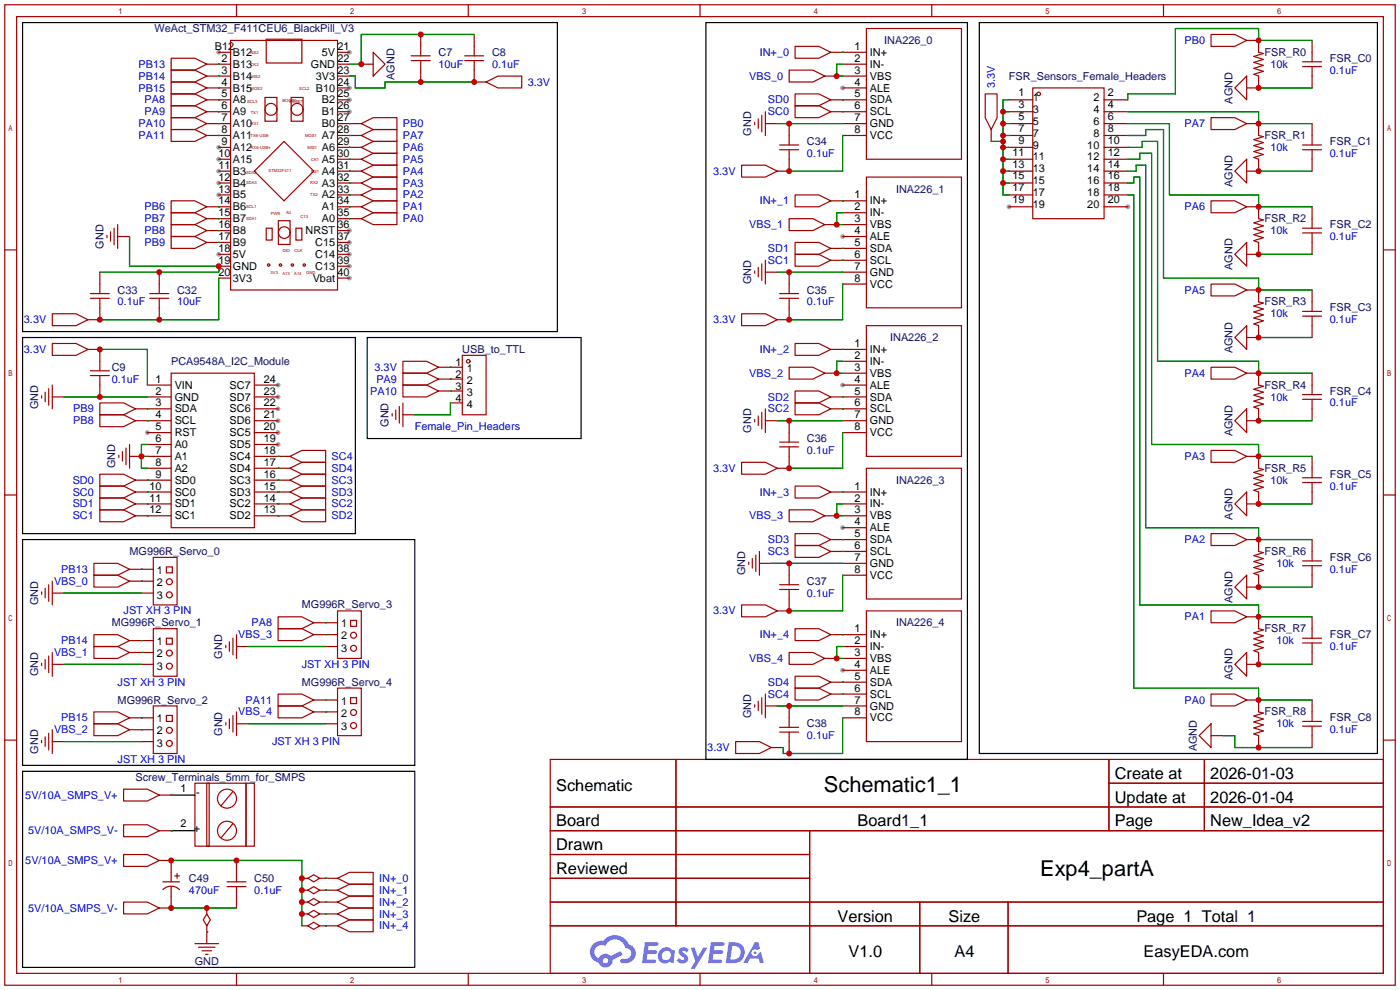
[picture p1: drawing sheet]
<svg xmlns="http://www.w3.org/2000/svg" width="299mm" height="212mm" viewBox="0 0 299 212" stroke-linecap="round" stroke-linejoin="round" font-family="sans-serif">
<g fill="#999">
<circle cx="31.5" cy="92.5" r=".51"/>
<circle cx="59.4" cy="95" r=".51"/>
<circle cx="59.4" cy="92.5" r=".51"/>
<circle cx="59.4" cy="89.9" r=".51"/>
<circle cx="59.4" cy="87.4" r=".51"/>
<circle cx="59.4" cy="84.8" r=".51"/>
<circle cx="59.4" cy="82.3" r=".51"/>
<circle cx="46.7" cy="11.2" r=".51"/>
<circle cx="46.7" cy="31.5" r=".51"/>
<circle cx="46.7" cy="34" r=".51"/>
<circle cx="46.7" cy="36.6" r=".51"/>
<circle cx="46.7" cy="39.1" r=".51"/>
<circle cx="46.7" cy="41.7" r=".51"/>
<circle cx="46.7" cy="54.4" r=".51"/>
<circle cx="74.7" cy="11.2" r=".51"/>
<circle cx="74.7" cy="18.8" r=".51"/>
<circle cx="74.7" cy="21.3" r=".51"/>
<circle cx="74.7" cy="23.9" r=".51"/>
<circle cx="74.7" cy="49.3" r=".51"/>
<circle cx="74.7" cy="51.8" r=".51"/>
<circle cx="74.7" cy="54.4" r=".51"/>
<circle cx="74.7" cy="56.9" r=".51"/>
<circle cx="74.7" cy="59.4" r=".51"/>
<circle cx="215.6" cy="44.2" r=".51"/>
<circle cx="241" cy="44.2" r=".51"/>
<circle cx="180.1" cy="18.8" r=".51"/>
<circle cx="180.1" cy="50.5" r=".51"/>
<circle cx="180.1" cy="82.3" r=".51"/>
<circle cx="180.1" cy="112.8" r=".51"/>
<circle cx="180.1" cy="143.3" r=".51"/>
</g>
<g fill="none" stroke="#a10000" stroke-width=".25">
<path d="M1 1h297.2v209.6h-297.2zM3.6 3.6h292.1v204.4h-292.1zM50.5 1v2.6M100.1 1v2.6M149.6 1v2.6M199.1 1v2.6M248.7 1v2.6M1 53.4h2.6M295.7 53.4h2.5M1 105.8h2.6M295.7 105.8h2.5M1 158.2h2.6"/>
<path d="M295.7 158.2h2.5M117.6 162.3h178.1v45.7h-178.1zM117.6 172.5h178.1M117.6 177.5h178.1M144.5 162.3v35.6M173 177.5v30.5M237 162.3v15.2M237 167.4h58.7M257.4 162.3v15.2M117.6 182.6h55.4M117.6 192.8h178.1M117.6 187.7h55.4"/>
<path d="M117.6 197.9h178.1M196.6 192.8v15.2M215.4 192.8v15.2M50.5 208v2.6M100.1 208v2.6M149.6 208v2.6M199.1 208v2.6M248.7 208v2.6"/>
</g>
<g fill="#5487ff">
<path d="M145.3 202.7a1.3 1.3 0 0 1 1.9 .3l-.4 .6a.54 .54 0 0 0-.9-.2l.1 .2a1.34 1.34 0 0 1 .9 1.8 1.47 1.47 0 0 1-2.3-.1l.5-.6 .8 .5a.31 .31 0 0 0 .4-.3 .31 .31 0 0 0-.3-.4 1.12 1.12 0 0 1-.7-1.8z"/>
<path d="M147.6 202.5h.9l.6 2 1.2-2h.9l-2.7 4.6h-.9l1-1.7z"/>
<path d="M137.8 201.4h1.7a1.31 1.31 0 0 1 1.2 .2 .4 .4 0 0 1-.3 .5l-1.8 .1-.1 .9h1.6a.4 .4 0 0 1 .4 .4 .4 .4 0 0 1-.5 .4h-1.6l-.2 1.2h1.4a.46 .46 0 0 1 .5 0 .46 .46 0 0 1 .1 .5l-.4 .2h-2.6z"/>
<path d="M151.9 201.4h1.7a1.32 1.32 0 0 1 1.2 .2 .39 .39 0 0 1-.3 .5l-1.8 .1-.1 .9h1.6a.4 .4 0 0 1 .4 .4 .4 .4 0 0 1-.4 .4h-1.7l-.2 1.2h1.4a.46 .46 0 0 1 .5 0 .46 .46 0 0 1 .1 .5l-.4 .2h-2.6z"/>
<path d="M161.3 201.4h.8l.3 1.3-.6 .4a.75 .75 0 0 0-1.1 .3 .75 .75 0 0 0 .5 1 .75 .75 0 0 0 .9-.7l.5-.2 .6 2.3h-.8l-.3-.9h-1.8l-.5 .9h-1z"/>
<path d="M155.7 201.4l-.6 4.4h1.5a2.27 2.27 0 0 0 2.6-2.2 2.27 2.27 0 0 0-2.7-2.2zM156.5 202.1a1.5 1.5 0 0 1 1.8 1.6 1.5 1.5 0 0 1-1.9 1.4h-.3z"/>
<path d="M141.2 203a1.6 1.6 0 0 0-.3 2.3 1.6 1.6 0 0 0 2.3 .2l.7 .3 .3-2.4-.1-.3-.5-.1a1.58 1.58 0 0 0-2.4 0zM141.8 203.5a.98 .98 0 0 1 1.6 .4 .98 .98 0 0 1-1.1 1.3 .94 .94 0 0 1-.9-.7 .94 .94 0 0 1 .4-1z"/>
<path d="M126.8 201.8a2.37 2.37 0 0 0 1.1 4 1.54 1.54 0 0 0 1.8 1 1.54 1.54 0 0 0 1.2-1.6l2.2-1.1-.5-.8-2 1a1.57 1.57 0 0 0-2.7 .5 1.5 1.5 0 0 1-.7-2.1 1.5 1.5 0 0 1 2.2-.5 2.23 2.23 0 0 1 2.3-1.4 2.23 2.23 0 0 1 2 1.8 1.16 1.16 0 0 1 1.2 1.1 1.16 1.16 0 0 1-1.1 1.2h-.7a.47 .47 0 0 0-.5 .4 .47 .47 0 0 0 .4 .5 2.17 2.17 0 0 0 2.5-.9 2.17 2.17 0 0 0-.3-2.7l-.8-.4a3.2 3.2 0 0 0-5.5-.7l-1.1 .1zM128.8 205.3a.6 .6 0 0 1 1.2 0 .6 .6 0 0 1-1.2 0z"/>
<circle cx="161.4" cy="203.6" r=".28"/>
</g>
<g fill="none" stroke="#a10000" stroke-width=".25">
<path d="M36.6 12.4h5.1l2.5 1.3-2.5 1.3h-5.1zM36.6 15h5.1l2.5 1.3-2.5 1.2h-5.1zM36.6 17.5h5.1l2.5 1.3-2.5 1.3h-5.1zM44.2 13.7h5.1M44.2 16.3h5.1M44.2 18.8h5.1M46.7 11.2h2.6M49.3 8.6h22.8v53.4h-22.8zM56.9 8.4h7.6v5.1h-7.6zM72.1 11.2h2.6M72.1 13.7h2.6M72.1 16.3h2.6"/>
<path d="M72.1 18.8h2.6M77.2 13.7h2.6M79.8 11.2l2.5 2.5-2.5 2.6zM87.9 13h4M87.9 11.9h4M89.9 7.4v4.5M89.9 13v4.5M99.3 13h4.1M99.3 11.9h4.1M101.3 7.4v4.5M101.3 13v4.5h2.6M103.9 17.5l2.5-1.2h5.1v2.5h-5.1z"/>
<path d="M168.7 15h5l2.6 1.3-2.6 1.2h-5zM169.9 9.9h5.1l2.5 1.3-2.5 1.2h-5.1zM176.3 16.3h2.5M177.5 11.2h7.7M180.1 13.7h5.1M180.1 16.3h5.1M180.1 18.8h5.1M185.2 6.1h20.3v27.9h-20.3zM220.7 18.8h15.3v27.9h-15.3zM258.8 7.4h5.1l2.5 1.2-2.5 1.3h-5.1zM266.4 16.3v5l-2.5-2.5zM266.4 8.6h2.6v2.6l1 .2-2 .7 2 .6-2 .6 2 .7-2 .6 2 .6-2 .7 1 .4v2.5h-2.6"/>
<path d="M278.4 14.2h4M278.4 13.2h4M280.4 8.6v4.6M280.4 14.2v4.6M36.6 22.6h5.1l2.5 1.3-2.5 1.2h-5.1zM36.6 25.1h5.1l2.5 1.3-2.5 1.3h-5.1zM36.6 27.7h5.1l2.5 1.3-2.5 1.2h-5.1zM36.6 20.1h5.1l2.5 1.2-2.5 1.3h-5.1zM44.2 21.3h5.1M44.2 23.9h5.1M44.2 26.4h5.1M44.2 29h5.1"/>
<path d="M46.7 31.5h2.6M46.7 34h2.6M46.7 36.6h2.6M46.7 39.1h2.6M56.6 20.8h2.6v5.1h-2.6zM60.7 30.2l6.4 6.4-6.4 6.3-6.3-6.3zM62.2 20.8h2.6v5.1h-2.6zM72.1 21.3h2.6M72.1 23.9h2.6M72.1 26.4h5.1M72.1 29h5.1M72.1 31.5h5.1"/>
<path d="M72.1 34h5.1M72.1 36.6h5.1M72.1 39.1h5.1M77.2 31.5l2.6-1.3h5v2.6h-5zM77.2 29l2.6-1.3h5v2.5h-5zM77.2 26.4l2.6-1.3h5v2.6h-5zM77.2 34l2.6-1.2h5v2.5h-5zM77.2 36.6l2.6-1.3h5v2.5h-5zM77.2 39.1l2.6-1.3h5v2.6h-5zM158.5 35.3h5.1l2.5 1.3-2.5 1.2h-5.1zM161.3 26.2v.5M162.1 25.4v2"/>
<path d="M162.8 24.6v3.6M163.6 26.4h2.5M163.6 23.9v5.1M166.6 32h4.1M166.6 31h4.1M168.7 32v4.6h-2.6M168.7 26.4v4.6M169.9 20.1h5.1l2.5 1.2-2.5 1.3h-5.1zM169.9 22.6h5.1l2.5 1.3-2.5 1.2h-5.1zM177.5 21.3h7.7M177.5 23.9h7.7M180.1 26.4h5.1"/>
<path d="M180.1 29h5.1M185.2 37.8h20.3v28h-20.3zM210.6 20.1h2.5v5l-1.3 2.6-1.2-2.6zM211.8 27.7v2.5M215.6 21.3h5.1M215.6 23.9h5.1M215.6 26.4h5.1M215.6 29h5.1M215.6 31.5h5.1M215.6 34h5.1M215.6 36.6h5.1M215.6 39.1h5.1"/>
<path d="M236 21.3h5M236 23.9h5M236 26.4h5M236 29h5M236 31.5h5M236 34h5M236 36.6h5M236 39.1h5M258.8 25.1h5.1l2.5 1.3-2.5 1.3h-5.1zM266.4 34v5.1l-2.5-2.5zM266.4 26.4h2.6v2.6l1 .2-2 .6 2 .7-2 .6 2 .7-2 .6 2 .6-2 .7 1 .3v2.6h-2.6M278.4 32h4"/>
<path d="M278.4 31h4M280.4 26.4v4.6M280.4 32v4.6M21.3 58.2v4.5M22.9 50.3v.5M23.6 49.5v2.1M24.4 48.8v3.5M25.1 50.5h2.6M25.1 48v5.1M34 58.2v4.5M36.6 42.9h5.1l2.5 1.3-2.5 1.3h-5.1zM36.6 48h5.1l2.5 1.3-2.5 1.2h-5.1z"/>
<path d="M36.6 50.5h5.1l2.5 1.3-2.5 1.3h-5.1zM36.6 45.5h5.1l2.5 1.2-2.5 1.3h-5.1zM44.2 44.2h5.1M44.2 46.7h5.1M44.2 49.3h5.1M44.2 51.8h5.1M46.7 41.7h2.6M46.7 54.4h2.6M46.7 56.9h2.6M46.7 59.4h2.6M56.9 48.8h1.3v2.5h-1.3zM59.5 47.2h2.5v5h-2.5z"/>
<path d="M63.2 48.8h1.3v2.5h-1.3zM72.1 41.7h5.1M72.1 44.2h5.1M72.1 46.7h5.1M72.1 49.3h2.6M72.1 51.8h2.6M72.1 54.4h2.6M72.1 56.9h2.6M72.1 59.4h2.6M77.2 41.7l2.6-1.3h5v2.5h-5zM77.2 44.2l2.6-1.3h5v2.6h-5zM77.2 46.7l2.6-1.2h5v2.5h-5z"/>
<path d="M161.3 57.9v.5M162.1 57.2v2M162.8 56.4v3.5M163.6 58.2h2.5M163.6 55.6v5.1M168.7 46.7h5l2.6 1.3-2.6 1.3h-5zM168.7 58.2v4.5M169.9 51.8h5.1l2.5 1.3-2.5 1.3h-5.1zM169.9 54.4h5.1l2.5 1.2-2.5 1.3h-5.1zM169.9 41.7h5.1l2.5 1.2-2.5 1.3h-5.1zM176.3 48h2.5M177.5 42.9h7.7"/>
<path d="M177.5 53.1h7.7M177.5 55.6h7.7M180.1 50.5h5.1M180.1 45.5h5.1M180.1 48h5.1M180.1 58.2h5.1M215.6 41.7h5.1M215.6 44.2h5.1M236 41.7h5M236 44.2h5M258.8 42.9h5.1l2.5 1.3-2.5 1.3h-5.1zM266.4 51.8v5.1l-2.5-2.5z"/>
<path d="M266.4 44.2h2.6v2.5l1 .3-2 .6 2 .7-2 .6 2 .6-2 .7 2 .6-2 .6 1 .4v2.6h-2.6M278.4 49.8h4M278.4 48.8h4M280.4 44.2v4.6M280.4 49.8v4.6M11.2 73.4h5.1l2.5 1.3-2.5 1.2h-5.1zM11.2 67.1h5.1l2.5 1.2-2.5 1.3h-5.1zM18.8 74.7h2.5v4.5M19.3 79.2h4.1M19.3 62.7h4.1M19.3 63.8h4.1M21.3 63.8v4.5h-2.5"/>
<path d="M32 62.7h4.1M32 63.8h4.1M34 63.8v4.5M36.6 79.8h17.8v33h-17.8zM86.1 77.2h5.1l2.5 1.3-2.5 1.3h-5.1zM86.1 79.8h5.1l2.5 1.2-2.5 1.3h-5.1zM93.7 78.5h5.1M98.8 75.9h5.1v12.7h-5.1zM158.5 67.1h5.1l2.5 1.2-2.5 1.3h-5.1zM166.6 62.7h4.1M166.6 63.8h4.1M168.7 78.5h5l2.6 1.3-2.6 1.2h-5z"/>
<path d="M168.7 63.8v4.5h-2.6M169.9 73.4h5.1l2.5 1.3-2.5 1.2h-5.1zM176.3 79.8h2.5M177.5 74.7h7.7M180.1 79.8h5.1M180.1 60.7h5.1M180.1 77.2h5.1M185.2 69.6h20.3v27.9h-20.3zM258.8 60.7h5.1l2.5 1.3-2.5 1.2h-5.1zM258.8 78.5h5.1l2.5 1.3-2.5 1.2h-5.1zM266.4 69.6v5.1l-2.5-2.6zM266.4 79.8h2.6v2.5l1 .2-2 .7 2 .6-2 .7 2 .6-2 .6 2 .7-2 .6 1 .4v2.5h-2.6"/>
<path d="M266.4 62h2.6v2.5l1 .3-2 .6 2 .6-2 .7 2 .6-2 .6 2 .7-2 .6 1 .4v2.5h-2.6M278.4 67.6h4M278.4 66.5h4M280.4 62v4.5M280.4 67.6v4.5M280.4 79.8v4.5M8.9 84.6v.5M9.7 83.8v2.1M10.4 83.1v3.5M11.2 84.8h2.5M11.2 82.3v5.1M19.3 80.3h4.1"/>
<path d="M21.3 88.6h5.1l2.6 1.3-2.6 1.3h-5.1zM21.3 86.1h5.1l2.6 1.3-2.6 1.2h-5.1zM21.3 80.3v4.5M25.4 97.3v.5M26.2 96.5v2.1M26.9 95.8v3.5M27.7 97.5h2.5M27.7 95v5.1M29 87.4h7.6M29 89.9h7.6M31.5 82.3h5.1M31.5 84.8h5.1"/>
<path d="M31.5 92.5h5.1M31.5 95h5.1M31.5 97.5h5.1M54.4 82.3h5M54.4 84.8h5M54.4 87.4h5M54.4 89.9h5M54.4 92.5h5M54.4 95h5M54.4 97.5h7.6M62 97.5l2.5-1.2h5.1v2.5h-5.1zM83.8 88.4v.5"/>
<path d="M84.6 87.6v2.1M85.3 86.9v3.5M86.1 82.3h5.1l2.5 1.3-2.5 1.2h-5.1zM86.1 88.6h2.5M86.1 86.1v5.1M93.7 83.6h5.1M93.7 81h5.1M96.3 86.1h2.5M158.5 98.8h5.1l2.5 1.3-2.5 1.2h-5.1zM161.3 89.7v.5M162.1 88.9v2M162.8 88.1v3.6"/>
<path d="M163.6 89.9h2.5M163.6 87.4v5.1M166.6 95.5h4.1M166.6 94.5h4.1M168.7 95.5v4.6h-2.6M168.7 89.9v4.6M169.9 83.6h5.1l2.5 1.2-2.5 1.3h-5.1zM169.9 86.1h5.1l2.5 1.3-2.5 1.2h-5.1zM177.5 84.8h7.7M177.5 87.4h7.7M180.1 82.3h5.1M180.1 89.9h5.1"/>
<path d="M180.1 92.5h5.1M258.8 96.3h5.1l2.5 1.2-2.5 1.3h-5.1zM263.9 89.9l2.5-2.5v5.1zM266.4 97.5h2.6v2.6l1 .2-2 .7 2 .6-2 .6 2 .7-2 .6 2 .6-2 .7 1 .4v2.5h-2.6M278.4 85.3h4M278.4 84.3h4M280.4 85.3v4.6M280.4 97.5v4.6M21.3 101.3h5.1l2.6 1.3-2.6 1.3h-5.1zM21.3 103.9h5.1l2.6 1.3-2.6 1.2h-5.1zM21.3 106.4h5.1l2.6 1.3-2.6 1.3h-5.1zM21.3 109h5.1l2.6 1.2-2.6 1.3h-5.1z"/>
<path d="M29 102.6h7.6M29 105.2h7.6M29 107.7h7.6M29 110.2h7.6M31.5 100.1h5.1M32.8 119.1h5v10.2h-5zM54.4 100.1h7.6M54.4 102.6h7.6M54.4 105.2h7.6M54.4 107.7h7.6M54.4 110.2h7.6M62 105.2l2.5-1.3h5.1v2.5h-5.1z"/>
<path d="M62 102.6l2.5-1.3h5.1v2.6h-5.1zM62 100.1l2.5-1.3h5.1v2.5h-5.1zM62 107.7l2.5-1.3h5.1v2.6h-5.1zM62 110.2l2.5-1.2h5.1v2.5h-5.1zM160.8 119.4v2M161.5 118.6v3.6M162.3 117.9v5M168.7 109h5l2.6 1.2-2.6 1.3h-5zM169.9 114h5.1l2.5 1.3-2.5 1.3h-5.1zM169.9 116.6h5.1l2.5 1.3-2.5 1.2h-5.1zM169.9 103.9h5.1l2.5 1.3-2.5 1.2h-5.1zM176.3 110.2h2.5"/>
<path d="M177.5 105.2h7.7M177.5 115.3h7.7M177.5 117.9h7.7M180.1 107.7h5.1M180.1 110.2h5.1M180.1 112.8h5.1M185.2 100.1h20.3v27.9h-20.3zM258.8 114h5.1l2.5 1.3-2.5 1.3h-5.1zM263.9 107.7l2.5-2.5v5zM266.4 115.3h2.6v2.6l1 .2-2 .6 2 .7-2 .6 2 .6-2 .7 2 .6-2 .7 1 .3v2.6h-2.6M278.4 103.1h4M278.4 102.1h4"/>
<path d="M278.4 119.9h4M280.4 103.1v4.6M280.4 115.3v4.6M8.9 126.5v.5M9.7 125.7v2.1M10.4 125v3.5M11.2 124.2v5.1M11.2 139.4v5.1M11.2 126.7h2.5M20.1 120.4h5l2.6 1.3-2.6 1.2h-5zM20.1 122.9h5l2.6 1.3-2.6 1.3h-5zM20.1 135.6h5l2.6 1.3-2.6 1.3h-5z"/>
<path d="M20.1 138.2h5l2.6 1.2-2.6 1.3h-5zM27.7 121.7h5.1M27.7 124.2h5.1M27.7 136.9h5.1M27.7 139.4h5.1M30.2 126.7h2.6M32.8 134.4h5v10.1h-5zM35.6 121.2h1.2v1.2h-1.2zM35.6 136.4h1.2v1.3h-1.2zM48.3 137.9v.5M49 137.2v2M49.8 136.4v3.6"/>
<path d="M50.5 138.2h2.6M50.5 135.6v5.1M59.4 131.8h5.1l2.6 1.3-2.6 1.3h-5.1zM59.4 134.4h5.1l2.6 1.2-2.6 1.3h-5.1zM67.1 135.6h5M67.1 133.1h5M69.6 138.2h2.5M72.1 130.6h5.1v10.1h-5.1zM74.9 132.6h1.3v1.3h-1.3zM158.5 129.3h5.1l2.5 1.3-2.5 1.2h-5.1zM160 120.1v.5M162.3 120.4h2.5"/>
<path d="M166.6 126h4.1M166.6 125h4.1M168.7 139.4h5l2.6 1.3-2.6 1.3h-5zM168.7 120.4v4.6M168.7 126v4.6h-2.6M169.9 134.4h5.1l2.5 1.2-2.5 1.3h-5.1zM177.5 135.6h7.7M180.1 120.4h5.1M180.1 122.9h5.1M180.1 138.2h5.1M185.2 130.6h20.3v27.9h-20.3zM258.8 130.6h5.1l2.5 1.2-2.5 1.3h-5.1z"/>
<path d="M263.9 125.5l2.5-2.6v5.1zM266.4 131.8h2.6v2.6l1 .2-2 .7 2 .6-2 .6 2 .7-2 .6 2 .6-2 .7 1 .3v2.6h-2.6M278.4 120.9h4M278.4 137.4h4M278.4 136.4h4M280.4 120.9v4.6M280.4 131.8v4.6M280.4 137.4v4.6M8.9 141.7v.5M8.9 158.2v.6M9.7 141v2M9.7 157.5v2"/>
<path d="M10.4 140.2v3.6M10.4 156.7v3.6M11.2 142h2.5M11.2 156v5M11.2 158.5h2.5M20.1 152.1h5l2.6 1.3-2.6 1.3h-5zM20.1 154.7h5l2.6 1.3-2.6 1.2h-5zM27.7 153.4h5.1M27.7 156h5.1M30.2 142h2.6M30.2 158.5h2.6M32.8 150.9h5v10.1h-5z"/>
<path d="M35.6 152.9h1.2v1.3h-1.2zM48.3 154.4v.5M49 153.7v2M49.8 152.9v3.6M50.5 154.7h2.6M50.5 152.1v5.1M59.4 148.3h5.1l2.6 1.3-2.6 1.3h-5.1zM59.4 150.9h5.1l2.6 1.2-2.6 1.3h-5.1zM67.1 149.6h5M67.1 152.1h5M69.6 154.7h2.5M72.1 147.1h5.1v10.1h-5.1z"/>
<path d="M74.9 149.1h1.3v1.3h-1.3zM157.2 158.5h5.1l2.5 1.3-2.5 1.2h-5.1zM161.3 150.6v.5M162.1 149.9v2M162.8 149.1v3.6M163.6 150.9h2.5M163.6 148.3v5.1M164.8 159.8h2.6M166.6 156.5h4.1M166.6 155.4h4.1M168.7 150.9v4.5M168.7 156.5v4.5"/>
<path d="M169.9 144.5h5.1l2.5 1.3-2.5 1.3h-5.1zM169.9 147.1h5.1l2.5 1.2-2.5 1.3h-5.1zM176.3 140.7h2.5M177.5 145.8h7.7M177.5 148.3h7.7M180.1 140.7h5.1M180.1 143.3h5.1M180.1 150.9h5.1M180.1 153.4h5.1M256.3 157.2l2.5-2.5v5.1zM258.8 148.3h5.1l2.5 1.3-2.5 1.3h-5.1zM258.8 157.2h2.6"/>
<path d="M263.9 142l2.5-2.6v5.1zM266.4 149.6h2.6v2.5l1 .3-2 .6 2 .7-2 .6 2 .6-2 .7 2 .6-2 .6 1 .4v2.6M278.4 155.2h4M278.4 154.2h4M280.4 149.6v4.6M280.4 155.2v4.6M26.4 168.7h5.1l2.5 1.2-2.5 1.3h-5.1zM26.4 176.3h5.1l2.5 1.2-2.5 1.3h-5.1zM34 169.9h2.6M34 177.5h2.6M41.7 167.4h3v13.4h-3zM44.2 167.4h8.4v13.4h-8.4z"/>
<path d="M49.8 176l-2.6 3.1M49.8 169.2l-2.6 3M52.6 167.4h1.8v13.4h-1.8zM26.4 182.6h5.1l2.5 1.3-2.5 1.3h-5.1zM26.4 192.8h5.1l2.5 1.3-2.5 1.2h-5.1zM34 183.9h2.6v4.6M34.8 188.5h3.6M34.8 190.1a2.54 2.54 0 0 1 3.6 0M36.6 189.5v4.6h-2.6M37.3 187.2h1.1M37.8 186.7v1M44.2 195.3l.8 1.3-.8 1.3-.8-1.3z"/>
<path d="M44.2 194.1v1.2M44.2 197.9v3.8M48.5 188.5h4.1M48.5 189.5h4.1M50.5 183.9v4.6M50.5 189.5v4.6M64.5 187.7h1.3M64.5 190.2h1.3M64.5 192.8h1.3M64.5 195.3h1.3M64.5 197.9h1.3M65.8 197.9l1.3-.8 1.2 .8-1.2 .7z"/>
<path d="M65.8 195.3l1.3-.7 1.2 .7-1.2 .8zM65.8 192.8l1.3-.8 1.2 .8-1.2 .7zM65.8 190.2l1.3-.7 1.2 .7-1.2 .8zM65.8 187.7l1.3-.8 1.2 .8-1.2 .8zM68.3 187.7h3.8M68.3 190.2h3.8M68.3 192.8h3.8M68.3 195.3h3.8M68.3 197.9h3.8M72.1 187.7l2.6-1.3h5.1v2.6h-5.1zM72.1 190.2l2.6-1.2h5.1v2.5h-5.1zM72.1 192.8l2.6-1.3h5.1v2.6h-5.1z"/>
<path d="M72.1 195.3l2.6-1.2h5.1v2.5h-5.1zM72.1 197.9l2.6-1.3h5.1v2.5h-5.1zM41.7 201.7h5M42.4 202.4h3.6M43.2 203.2h2M43.9 204h.5"/>
<circle cx="57.9" cy="23.4" r="1.27"/>
<circle cx="63.5" cy="23.4" r="1.27"/>
<circle cx="222" cy="20.1" r=".38"/>
<circle cx="57.4" cy="56.6" r=".25"/>
<circle cx="59.9" cy="56.6" r=".25"/>
<circle cx="60.8" cy="49.7" r="1.24"/>
<circle cx="62.5" cy="56.6" r=".25"/>
<circle cx="65" cy="56.6" r=".25"/>
<circle cx="100.1" cy="77.2" r=".38"/>
<circle cx="36.2" cy="127.1" r=".63"/>
<circle cx="36.2" cy="139.6" r=".63"/>
<circle cx="36.2" cy="124.3" r=".63"/>
<circle cx="75.6" cy="135.8" r=".63"/>
<circle cx="75.6" cy="138.6" r=".63"/>
<circle cx="36.2" cy="142.4" r=".63"/>
<circle cx="36.2" cy="158.9" r=".63"/>
<circle cx="36.2" cy="156.1" r=".63"/>
<circle cx="75.6" cy="155.1" r=".63"/>
<circle cx="75.6" cy="152.3" r=".63"/>
<circle cx="48.5" cy="170.7" r="2.03"/>
<circle cx="48.5" cy="177.5" r="2.03"/>
</g>
<g fill="none" stroke="#008700" stroke-width=".25">
<path d="M46.7 13.7h.1M46.7 16.3h.1M46.7 18.8h.1M74.7 16.3h1.2v2.5h6.4v-1.3h19M101.3 7.4h-24.1v6.3h-2.5M180.1 11.2h.1M180.1 13.7h-1.3v2.6h1.3M269 18.8h11.4M280.4 8.6h-11.4v-2.5h-17.8v14h-10.2v1.2M46.7 23.9h.1M46.7 26.4h.1M46.7 29h.1"/>
<path d="M46.7 21.3h.1M74.7 26.4h.1M74.7 29h.1M74.7 31.5h.1M74.7 34h.1M74.7 36.6h.1M74.7 39.1h.1M166.1 26.4h14M180.1 21.3h.1M180.1 23.9h.1M180.1 29v7.6h-11.4M211.8 30.2h2.6"/>
<path d="M214.4 23.9h1.2M214.4 26.4h1.2M214.4 29h1.2M214.4 31.5h1.2M214.4 34h1.2M214.4 36.6h1.2M214.4 39.1h1.2M215.6 21.3h-1.2v20.4h1.2M241 23.9h28v2.5h11.4M241 26.4h8.9v15.3h19.1v2.5h11.4M241 29h3.9v-1.3h3.8v31.7h20.3v2.6h11.4M241 31.5h3.1v-1.3h3.3v47h21.6v2.6h11.4"/>
<path d="M241 34h2.6v-1.2h2.5v62.2h22.9v2.5h11.4M241 36.6h1.8v-1.3h2.1v77.5h24.1v2.5h11.4M241 39.1h1.3v-1.3h1.3v91.5h25.4v2.5h11.4M269 36.6h11.4M27.7 50.5v6.4h19v1.3h-25.4M46.7 44.2h.1M46.7 49.3h.1M46.7 51.8h.1M46.7 46.7h.1M46.7 59.4v8.9h-25.4M74.7 41.7h.1M74.7 44.2h.1"/>
<path d="M74.7 46.7h.1M166.1 58.2h14M180.1 53.1h.1M180.1 55.6h.1M180.1 42.9h.1M180.1 45.5h-1.3v2.5h1.3M241 41.7h1.3v105.4h26.7v2.5h11.4M269 54.4h11.4M21.3 74.7h10.2v7.6M96.3 78.5h.1M180.1 74.7h.1M180.1 77.2h-1.3v2.6h1.3"/>
<path d="M180.1 60.7v7.6h-11.4M269 72.1h11.4M13.7 84.8h17.8M30.2 97.5h1.3M31.5 89.9h.1M31.5 87.4h.1M31.5 95h-1.3v5.1h1.3M59.4 97.5h.1M96.3 81h.1M96.3 83.6h.1M96.3 86.1v2.5h-7.7M166.1 89.9h14"/>
<path d="M180.1 84.8h.1M180.1 87.4h.1M180.1 92.5v7.6h-11.4M269 89.9h11.4M31.5 102.6h.1M31.5 105.2h.1M31.5 107.7h.1M31.5 110.2h.1M59.4 107.7h.1M59.4 110.2h.1M59.4 105.2h.1M59.4 102.6h.1"/>
<path d="M59.4 100.1h.1M180.1 115.3h.1M180.1 117.9h.1M180.1 105.2h.1M180.1 107.7h-1.3v2.5h1.3M269 107.7h11.4M13.7 126.7h16.5M30.2 124.2h.1M30.2 121.7h.1M30.2 139.4h.1M30.2 136.9h.1M53.1 138.2h16.5"/>
<path d="M69.6 135.6h.1M69.6 133.1h.1M164.8 120.4h15.3M180.1 135.6h.1M180.1 138.2h-1.3v2.5h1.3M180.1 122.9v7.7h-11.4M269 125.5h11.4M13.7 142h16.5M13.7 158.5h16.5M30.2 156h.1M30.2 153.4h.1M53.1 154.7h16.5"/>
<path d="M69.6 152.1h.1M69.6 149.6h.1M166.1 150.9h14M180.1 145.8h.1M180.1 148.3h.1M180.1 153.4v7.6h-12.7v-1.2M261.4 157.2h2.5v2.6h16.5M269 142h11.4M36.6 169.9h.1M36.6 177.5h.1M36.6 183.9h27.9v14M36.6 194.1h13.9"/>
<path d="M44.2 199.1h.1M69.6 187.7h.1M69.6 190.2h.1M69.6 192.8h.1M69.6 195.3h.1M69.6 197.9h.1"/>
</g>
<path d="M4.8 4.8h114.3v66.1h-114.3zM150.9 4.8h55.9v157.5h-55.9zM209.3 4.8h85.1v156.2h-85.1zM4.8 72.1h71.1v41.9h-71.1zM78.5 72.1h45.7v21.6h-45.7zM4.8 115.3h83.8v48.3h-83.8zM4.8 164.8h83.8v42h-83.8zM36.6 177.5h5.1M36.6 169.9h5.1" fill="none" stroke="#000" stroke-width=".25"/>
<g fill="#c00">
<circle cx="101.3" cy="17.5" r=".63"/>
<circle cx="89.9" cy="17.5" r=".63"/>
<circle cx="46.7" cy="56.9" r=".63"/>
<circle cx="34" cy="58.2" r=".63"/>
<circle cx="77.2" cy="13.7" r=".63"/>
<circle cx="89.9" cy="7.4" r=".63"/>
<circle cx="269" cy="18.8" r=".63"/>
<circle cx="214.4" cy="23.9" r=".63"/>
<circle cx="214.4" cy="26.4" r=".63"/>
<circle cx="214.4" cy="29" r=".63"/>
<circle cx="214.4" cy="30.2" r=".63"/>
<circle cx="214.4" cy="31.5" r=".63"/>
<circle cx="214.4" cy="34" r=".63"/>
<circle cx="214.4" cy="36.6" r=".63"/>
<circle cx="214.4" cy="39.1" r=".63"/>
<circle cx="269" cy="36.6" r=".63"/>
<circle cx="269" cy="54.4" r=".63"/>
<circle cx="269" cy="72.1" r=".63"/>
<circle cx="269" cy="62" r=".63"/>
<circle cx="269" cy="89.9" r=".63"/>
<circle cx="269" cy="107.7" r=".63"/>
<circle cx="269" cy="97.5" r=".63"/>
<circle cx="269" cy="125.5" r=".63"/>
<circle cx="269" cy="115.3" r=".63"/>
<circle cx="269" cy="159.8" r=".63"/>
<circle cx="269" cy="149.6" r=".63"/>
<circle cx="269" cy="131.8" r=".63"/>
<circle cx="269" cy="142" r=".63"/>
<circle cx="269" cy="44.2" r=".63"/>
<circle cx="269" cy="26.4" r=".63"/>
<circle cx="21.3" cy="84.8" r=".63"/>
<circle cx="21.3" cy="74.7" r=".63"/>
<circle cx="168.7" cy="26.4" r=".63"/>
<circle cx="178.8" cy="48" r=".63"/>
<circle cx="178.8" cy="79.8" r=".63"/>
<circle cx="178.8" cy="110.2" r=".63"/>
<circle cx="178.8" cy="140.7" r=".63"/>
<circle cx="178.8" cy="16.3" r=".63"/>
<circle cx="34" cy="68.3" r=".63"/>
<circle cx="21.3" cy="68.3" r=".63"/>
<circle cx="168.7" cy="36.6" r=".63"/>
<circle cx="168.7" cy="58.2" r=".63"/>
<circle cx="168.7" cy="68.3" r=".63"/>
<circle cx="168.7" cy="89.9" r=".63"/>
<circle cx="168.7" cy="100.1" r=".63"/>
<circle cx="168.7" cy="120.4" r=".63"/>
<circle cx="168.7" cy="130.6" r=".63"/>
<circle cx="168.7" cy="150.9" r=".63"/>
<circle cx="168.7" cy="161" r=".63"/>
<circle cx="30.2" cy="97.5" r=".63"/>
<circle cx="269" cy="79.8" r=".63"/>
<circle cx="269" cy="8.6" r=".63"/>
<circle cx="50.5" cy="183.9" r=".63"/>
<circle cx="36.6" cy="183.9" r=".63"/>
<circle cx="64.5" cy="187.7" r=".63"/>
<circle cx="64.5" cy="190.2" r=".63"/>
<circle cx="64.5" cy="192.8" r=".63"/>
<circle cx="64.5" cy="195.3" r=".63"/>
<circle cx="44.2" cy="194.1" r=".63"/>
<circle cx="36.6" cy="194.1" r=".63"/>
</g>
<g font-size="4.7">
<text x="176.1" y="169.3">Schematic1_1</text>
<text x="222.3" y="187.1">Exp4_partA</text>
</g>
<g font-size="3.5">
<text x="238.3" y="166.5">Create at</text>
<text x="258.7" y="166.5">2026-01-03</text>
<text x="118.9" y="169">Schematic</text>
<text x="238.3" y="171.5">Update at</text>
<text x="258.7" y="171.5">2026-01-04</text>
<text x="118.9" y="176.6">Board</text>
<text x="183.3" y="176.6">Board1_1</text>
<text x="238.3" y="176.6">Page</text>
<text x="258.7" y="176.6">New_Idea_v2</text>
<text x="118.9" y="181.7">Drawn</text>
<text x="118.9" y="186.8">Reviewed</text>
<text x="179" y="196.9">Version</text>
<text x="202.7" y="196.9">Size</text>
<text x="242.9" y="196.9">Page 1 Total 1</text>
<text x="181.3" y="204.6">V1.0</text>
<text x="204" y="204.6">A4</text>
<text x="244.4" y="204.6">EasyEDA.com</text>
</g>
<g font-size="2.3" fill="#000080">
<text x="33" y="6.9">WeAct_STM32_F411CEU6_BlackPill_V3</text>
<text x="93.7" y="11.9">C7</text>
<text x="105.2" y="11.9">C8</text>
<text x="189" y="9.4">INA226_0</text>
<text x="270.3" y="11.9">FSR_R0</text>
<text x="84.3" y="17.1" transform="rotate(-90 84.3 17.1)">AGND</text>
<text x="215.6" y="17">FSR_Sensors_Female_Headers</text>
<text x="284.2" y="13.2">FSR_C0</text>
<text x="263.4" y="22.2" transform="rotate(-90 263.4 22.2)">AGND</text>
<text x="160.5" y="29" transform="rotate(-90 160.5 29)">GND</text>
<text x="270.3" y="29.7">FSR_R1</text>
<text x="172.5" y="31">C34</text>
<text x="284.2" y="31">FSR_C1</text>
<text x="191.5" y="41.1">INA226_1</text>
<text x="263.4" y="39.9" transform="rotate(-90 263.4 39.9)">AGND</text>
<text x="270.3" y="47.5">FSR_R2</text>
<text x="22.1" y="53.1" transform="rotate(-90 22.1 53.1)">GND</text>
<text x="284.2" y="48.8">FSR_C2</text>
<text x="263.4" y="57.7" transform="rotate(-90 263.4 57.7)">AGND</text>
<text x="25.1" y="62.7">C33</text>
<text x="37.8" y="62.7">C32</text>
<text x="160.5" y="60.8" transform="rotate(-90 160.5 60.8)">GND</text>
<text x="172.5" y="62.7">C35</text>
<text x="270.3" y="65.3">FSR_R3</text>
<text x="284.2" y="66.5">FSR_C3</text>
<text x="36.6" y="78">PCA9548A_I2C_Module</text>
<text x="98.8" y="75.4">USB_to_TTL</text>
<text x="190.2" y="72.9">INA226_2</text>
<text x="263.4" y="75.5" transform="rotate(-90 263.4 75.5)">AGND</text>
<text x="23.9" y="79.2">C9</text>
<text x="270.3" y="83.1">FSR_R4</text>
<text x="8.1" y="87.4" transform="rotate(-90 8.1 87.4)">GND</text>
<text x="284.2" y="84.3">FSR_C4</text>
<text x="83.1" y="91.2" transform="rotate(-90 83.1 91.2)">GND</text>
<text x="160.5" y="92.5" transform="rotate(-90 160.5 92.5)">GND</text>
<text x="172.5" y="94.5">C36</text>
<text x="263.4" y="93.3" transform="rotate(-90 263.4 93.3)">AGND</text>
<text x="24.6" y="100.1" transform="rotate(-90 24.6 100.1)">GND</text>
<text x="270.3" y="100.8">FSR_R5</text>
<text x="191.5" y="103.4">INA226_3</text>
<text x="284.2" y="102.1">FSR_C5</text>
<text x="263.4" y="111.1" transform="rotate(-90 263.4 111.1)">AGND</text>
<text x="27.7" y="118.6">MG996R_Servo_0</text>
<text x="270.3" y="118.6">FSR_R6</text>
<text x="284.2" y="119.9">FSR_C6</text>
<text x="159.3" y="123" transform="rotate(-90 159.3 123)">GND</text>
<text x="172.5" y="125">C37</text>
<text x="8.1" y="129.3" transform="rotate(-90 8.1 129.3)">GND</text>
<text x="64.5" y="130">MG996R_Servo_3</text>
<text x="263.4" y="128.8" transform="rotate(-90 263.4 128.8)">AGND</text>
<text x="23.9" y="133.9">MG996R_Servo_1</text>
<text x="191.5" y="133.9">INA226_4</text>
<text x="270.3" y="135.1">FSR_R7</text>
<text x="284.2" y="136.4">FSR_C7</text>
<text x="47.5" y="140.8" transform="rotate(-90 47.5 140.8)">GND</text>
<text x="8.1" y="144.6" transform="rotate(-90 8.1 144.6)">GND</text>
<text x="64.5" y="146.6">MG996R_Servo_4</text>
<text x="263.4" y="145.3" transform="rotate(-90 263.4 145.3)">AGND</text>
<text x="25.1" y="150.4">MG996R_Servo_2</text>
<text x="160.5" y="153.5" transform="rotate(-90 160.5 153.5)">GND</text>
<text x="172.5" y="155.4">C38</text>
<text x="270.3" y="152.9">FSR_R8</text>
<text x="284.2" y="154.2">FSR_C8</text>
<text x="8.1" y="161.1" transform="rotate(-90 8.1 161.1)">GND</text>
<text x="47.5" y="157.3" transform="rotate(-90 47.5 157.3)">GND</text>
<text x="255.8" y="160.6" transform="rotate(-90 255.8 160.6)">AGND</text>
<text x="29" y="166.9">Screw_Terminals_5mm_for_SMPS</text>
<text x="40.4" y="188.5">C49</text>
<text x="54.4" y="188.5">C50</text>
<text x="41.6" y="206.2">GND</text>
</g>
<g font-size="2.3">
<text x="45.9" y="10.7">B12</text>
<text x="49.8" y="11.9">B12</text>
<text x="68.8" y="11.9">5V</text>
<text x="72.1" y="10.7">21</text>
<text x="182.6" y="10.7">1</text>
<text x="185.9" y="11.9">IN+</text>
<text x="47.4" y="13.2">2</text>
<text x="47.4" y="15.7">3</text>
<text x="49.8" y="14.5">B13</text>
<text x="49.8" y="17">B14</text>
<text x="66.5" y="14.5">GND</text>
<text x="67.5" y="17">3V3</text>
<text x="72.1" y="13.2">22</text>
<text x="72.1" y="15.7">23</text>
<text x="182.6" y="13.2">2</text>
<text x="182.6" y="15.7">3</text>
<text x="185.9" y="14.5">IN-</text>
<text x="185.9" y="17">VBS</text>
<text x="47.4" y="18.3">4</text>
<text x="47.4" y="20.8">5</text>
<text x="47.4" y="23.4">6</text>
<text x="49.8" y="19.6">B15</text>
<text x="49.8" y="22.1">A8</text>
<text x="67.5" y="19.6">B10</text>
<text x="68.8" y="22.1">B2</text>
<text x="72.1" y="18.3">24</text>
<text x="72.1" y="20.8">25</text>
<text x="72.1" y="23.4">26</text>
<text x="182.6" y="18.3">4</text>
<text x="182.6" y="20.8">5</text>
<text x="182.6" y="23.4">6</text>
<text x="185.9" y="19.6">ALE</text>
<text x="185.9" y="22.1">SDA</text>
<text x="217.7" y="20.6">1</text>
<text x="217.7" y="23.1">3</text>
<text x="220.7" y="21.6">1</text>
<text x="233.7" y="21.6">2</text>
<text x="236.7" y="20.6">2</text>
<text x="236.7" y="23.1">4</text>
<text x="47.4" y="25.9">7</text>
<text x="47.4" y="28.4">8</text>
<text x="49.8" y="24.6">A9</text>
<text x="49.8" y="27.2">A10</text>
<text x="49.8" y="29.7">A11</text>
<text x="68.8" y="24.6">B1</text>
<text x="68.8" y="27.2">B0</text>
<text x="68.8" y="29.7">A7</text>
<text x="72.1" y="25.9">27</text>
<text x="72.1" y="28.4">28</text>
<text x="182.6" y="25.9">7</text>
<text x="182.6" y="28.4">8</text>
<text x="185.9" y="24.6">SCL</text>
<text x="185.9" y="27.2">GND</text>
<text x="185.9" y="29.7">VCC</text>
<text x="217.7" y="25.7">5</text>
<text x="217.7" y="28.2">7</text>
<text x="220.7" y="24.1">3</text>
<text x="220.7" y="26.7">5</text>
<text x="220.7" y="29.2">7</text>
<text x="233.7" y="24.1">4</text>
<text x="233.7" y="26.7">6</text>
<text x="233.7" y="29.2">8</text>
<text x="236.7" y="25.7">6</text>
<text x="236.7" y="28.2">8</text>
<text x="46.7" y="33.5">10</text>
<text x="47.4" y="31">9</text>
<text x="49.8" y="32.3">A12</text>
<text x="49.8" y="34.8">A15</text>
<text x="68.8" y="32.3">A6</text>
<text x="68.8" y="34.8">A5</text>
<text x="72.1" y="31">29</text>
<text x="72.1" y="33.5">30</text>
<text x="216.4" y="33.3">11</text>
<text x="216.4" y="35.8">13</text>
<text x="217.7" y="30.7">9</text>
<text x="220.7" y="31.8">9</text>
<text x="220.7" y="34.3">11</text>
<text x="232.4" y="31.8">10</text>
<text x="232.4" y="34.3">12</text>
<text x="236.7" y="30.7">10</text>
<text x="236.7" y="33.3">12</text>
<text x="236.7" y="35.8">14</text>
<text x="46.7" y="36.1">11</text>
<text x="46.7" y="38.6">12</text>
<text x="46.7" y="41.1">13</text>
<text x="49.8" y="37.3">B3</text>
<text x="49.8" y="39.9">B4</text>
<text x="68.8" y="37.3">A4</text>
<text x="68.8" y="39.9">A3</text>
<text x="72.1" y="36.1">31</text>
<text x="72.1" y="38.6">32</text>
<text x="72.1" y="41.1">33</text>
<text x="216.4" y="38.4">15</text>
<text x="216.4" y="40.9">17</text>
<text x="220.7" y="36.8">13</text>
<text x="220.7" y="39.4">15</text>
<text x="220.7" y="41.9">17</text>
<text x="232.4" y="36.8">14</text>
<text x="232.4" y="39.4">16</text>
<text x="232.4" y="41.9">18</text>
<text x="236.7" y="38.4">16</text>
<text x="236.7" y="40.9">18</text>
<text x="46.7" y="43.7">14</text>
<text x="46.7" y="46.2">15</text>
<text x="49.8" y="42.4">B5</text>
<text x="49.8" y="45">B6</text>
<text x="49.8" y="47.5">B7</text>
<text x="68.8" y="42.4">A2</text>
<text x="68.8" y="45">A1</text>
<text x="68.8" y="47.5">A0</text>
<text x="72.1" y="43.7">34</text>
<text x="72.1" y="46.2">35</text>
<text x="182.6" y="42.4">1</text>
<text x="182.6" y="45">2</text>
<text x="182.6" y="47.5">3</text>
<text x="185.9" y="43.7">IN+</text>
<text x="185.9" y="46.2">IN-</text>
<text x="216.4" y="43.4">19</text>
<text x="220.7" y="44.4">19</text>
<text x="232.4" y="44.4">20</text>
<text x="236.7" y="43.4">20</text>
<text x="46.7" y="48.8">16</text>
<text x="46.7" y="51.3">17</text>
<text x="46.7" y="53.8">18</text>
<text x="49.8" y="50">B8</text>
<text x="49.8" y="52.6">B9</text>
<text x="65.3" y="50">NRST</text>
<text x="67.4" y="52.6">C15</text>
<text x="72.1" y="48.8">36</text>
<text x="72.1" y="51.3">37</text>
<text x="72.1" y="53.8">38</text>
<text x="182.6" y="50">4</text>
<text x="182.6" y="52.6">5</text>
<text x="185.9" y="48.8">VBS</text>
<text x="185.9" y="51.3">ALE</text>
<text x="185.9" y="53.8">SDA</text>
<text x="46.7" y="56.4">19</text>
<text x="46.7" y="58.9">20</text>
<text x="49.8" y="55.1">5V</text>
<text x="49.8" y="57.7">GND</text>
<text x="67.4" y="55.1">C14</text>
<text x="67.4" y="57.7">C13</text>
<text x="72.1" y="56.4">39</text>
<text x="72.1" y="58.9">40</text>
<text x="182.6" y="55.1">6</text>
<text x="182.6" y="57.7">7</text>
<text x="185.9" y="56.4">SCL</text>
<text x="185.9" y="58.9">GND</text>
<text x="49.8" y="60.2">3V3</text>
<text x="66.8" y="60.2">Vbat</text>
<text x="182.6" y="60.2">8</text>
<text x="185.9" y="61.5">VCC</text>
<text x="182.6" y="74.2">1</text>
<text x="182.6" y="76.7">2</text>
<text x="185.9" y="75.4">IN+</text>
<text x="185.9" y="78">IN-</text>
<text x="33.2" y="81.8">1</text>
<text x="37.3" y="83.1">VIN</text>
<text x="49.1" y="83.1">SC7</text>
<text x="56.4" y="81.8">24</text>
<text x="97.4" y="83.3">3</text>
<text x="97.4" y="80.8">2</text>
<text x="97.4" y="78.2">1</text>
<text x="99.7" y="82">2</text>
<text x="99.7" y="79.5">1</text>
<text x="182.6" y="79.2">3</text>
<text x="182.6" y="81.8">4</text>
<text x="185.9" y="80.5">VBS</text>
<text x="185.9" y="83.1">ALE</text>
<text x="33.2" y="84.3">2</text>
<text x="33.2" y="86.9">3</text>
<text x="33.2" y="89.4">4</text>
<text x="37.3" y="85.6">GND</text>
<text x="37.3" y="88.1">SDA</text>
<text x="49.1" y="88.1">SC6</text>
<text x="49.1" y="85.6">SD7</text>
<text x="56.4" y="89.4">21</text>
<text x="56.4" y="86.9">22</text>
<text x="56.4" y="84.3">23</text>
<text x="97.4" y="85.8">4</text>
<text x="99.7" y="87.1">4</text>
<text x="99.7" y="84.6">3</text>
<text x="182.6" y="84.3">5</text>
<text x="182.6" y="86.9">6</text>
<text x="182.6" y="89.4">7</text>
<text x="185.9" y="85.6">SDA</text>
<text x="185.9" y="88.1">SCL</text>
<text x="33.2" y="91.9">5</text>
<text x="33.2" y="94.5">6</text>
<text x="37.3" y="90.7">SCL</text>
<text x="37.3" y="93.2">RST</text>
<text x="37.3" y="95.8">A0</text>
<text x="49.1" y="95.8">SD5</text>
<text x="49.1" y="93.2">SC5</text>
<text x="49.1" y="90.7">SD6</text>
<text x="56.4" y="94.5">19</text>
<text x="56.4" y="91.9">20</text>
<text x="182.6" y="91.9">8</text>
<text x="185.9" y="90.7">GND</text>
<text x="185.9" y="93.2">VCC</text>
<text x="33.2" y="97">7</text>
<text x="33.2" y="99.6">8</text>
<text x="37.3" y="98.3">A1</text>
<text x="37.3" y="100.8">A2</text>
<text x="49.1" y="100.8">SD4</text>
<text x="49.1" y="98.3">SC4</text>
<text x="56.4" y="99.6">17</text>
<text x="56.4" y="97">18</text>
<text x="32" y="104.6">10</text>
<text x="32" y="107.2">11</text>
<text x="33.2" y="102.1">9</text>
<text x="37.3" y="103.4">SD0</text>
<text x="37.3" y="105.9">SC0</text>
<text x="49.1" y="105.9">SD3</text>
<text x="49.1" y="103.4">SC3</text>
<text x="56.4" y="107.2">14</text>
<text x="56.4" y="104.6">15</text>
<text x="56.4" y="102.1">16</text>
<text x="182.6" y="104.6">1</text>
<text x="182.6" y="107.2">2</text>
<text x="185.9" y="105.9">IN+</text>
<text x="32" y="109.7">12</text>
<text x="37.3" y="108.5">SD1</text>
<text x="37.3" y="111">SC1</text>
<text x="49.1" y="111">SD2</text>
<text x="49.1" y="108.5">SC2</text>
<text x="56.4" y="109.7">13</text>
<text x="182.6" y="109.7">3</text>
<text x="182.6" y="112.3">4</text>
<text x="185.9" y="108.5">IN-</text>
<text x="185.9" y="111">VBS</text>
<text x="185.9" y="113.5">ALE</text>
<text x="182.6" y="114.8">5</text>
<text x="182.6" y="117.3">6</text>
<text x="182.6" y="119.9">7</text>
<text x="185.9" y="116.1">SDA</text>
<text x="185.9" y="118.6">SCL</text>
<text x="33.5" y="122.7">1</text>
<text x="33.5" y="125.2">2</text>
<text x="182.6" y="122.4">8</text>
<text x="185.9" y="121.2">GND</text>
<text x="185.9" y="123.7">VCC</text>
<text x="33.5" y="128">3</text>
<text x="33.5" y="137.9">1</text>
<text x="72.9" y="134.1">1</text>
<text x="72.9" y="136.6">2</text>
<text x="182.6" y="135.1">1</text>
<text x="182.6" y="137.7">2</text>
<text x="185.9" y="136.4">IN+</text>
<text x="33.5" y="140.4">2</text>
<text x="33.5" y="143.2">3</text>
<text x="72.9" y="139.4">3</text>
<text x="182.6" y="140.2">3</text>
<text x="182.6" y="142.7">4</text>
<text x="185.9" y="138.9">IN-</text>
<text x="185.9" y="141.5">VBS</text>
<text x="182.6" y="145.3">5</text>
<text x="182.6" y="147.8">6</text>
<text x="185.9" y="144">ALE</text>
<text x="185.9" y="146.6">SDA</text>
<text x="185.9" y="149.1">SCL</text>
<text x="33.5" y="154.4">1</text>
<text x="72.9" y="150.6">1</text>
<text x="72.9" y="153.1">2</text>
<text x="72.9" y="155.9">3</text>
<text x="182.6" y="150.4">7</text>
<text x="182.6" y="152.9">8</text>
<text x="185.9" y="151.6">GND</text>
<text x="185.9" y="154.2">VCC</text>
<text x="33.5" y="157">2</text>
<text x="33.5" y="159.7">3</text>
<text x="38.6" y="169.2">1</text>
<text x="41.9" y="170.2">-</text>
<text x="38.6" y="176.8">2</text>
<text x="41.4" y="177.8">+</text>
</g>
<g font-size="2.3" fill="#00f">
<text x="162.4" y="11.9">IN+_0</text>
<text x="253.2" y="9.4">PB0</text>
<text x="29.6" y="14.5">PB13</text>
<text x="29.6" y="17">PB14</text>
<text x="93.7" y="14.5">10uF</text>
<text x="105.2" y="14.5">0.1uF</text>
<text x="160.1" y="17">VBS_0</text>
<text x="271.5" y="14.5">10k</text>
<text x="284.2" y="15.7">0.1uF</text>
<text x="29.6" y="19.6">PB15</text>
<text x="30.9" y="22.1">PA8</text>
<text x="112.8" y="18.3">3.3V</text>
<text x="164.1" y="22.1">SD0</text>
<text x="212.6" y="18.8" transform="rotate(-90 212.6 18.8)">3.3V</text>
<text x="29.6" y="27.2">PA10</text>
<text x="29.6" y="29.7">PA11</text>
<text x="30.9" y="24.6">PA9</text>
<text x="86.1" y="29.7">PA7</text>
<text x="86.1" y="27.2">PB0</text>
<text x="164.1" y="24.6">SC0</text>
<text x="253.2" y="27.2">PA7</text>
<text x="86.1" y="32.3">PA6</text>
<text x="86.1" y="34.8">PA5</text>
<text x="172.5" y="33.5">0.1uF</text>
<text x="271.5" y="32.3">10k</text>
<text x="284.2" y="33.5">0.1uF</text>
<text x="86.1" y="37.3">PA4</text>
<text x="86.1" y="39.9">PA3</text>
<text x="152.4" y="37.3">3.3V</text>
<text x="30.9" y="45">PB6</text>
<text x="30.9" y="47.5">PB7</text>
<text x="86.1" y="42.4">PA2</text>
<text x="86.1" y="45">PA1</text>
<text x="86.1" y="47.5">PA0</text>
<text x="162.4" y="43.7">IN+_1</text>
<text x="253.2" y="45">PA6</text>
<text x="30.9" y="50">PB8</text>
<text x="30.9" y="52.6">PB9</text>
<text x="160.1" y="48.8">VBS_1</text>
<text x="164.1" y="53.8">SD1</text>
<text x="271.5" y="50">10k</text>
<text x="284.2" y="51.3">0.1uF</text>
<text x="164.1" y="56.4">SC1</text>
<text x="25.1" y="65.3">0.1uF</text>
<text x="37.8" y="65.3">10uF</text>
<text x="172.5" y="65.3">0.1uF</text>
<text x="253.2" y="62.7">PA5</text>
<text x="5.1" y="69.1">3.3V</text>
<text x="152.4" y="69.1">3.3V</text>
<text x="271.5" y="67.8">10k</text>
<text x="284.2" y="69.1">0.1uF</text>
<text x="5.1" y="75.4">3.3V</text>
<text x="162.4" y="75.4">IN+_2</text>
<text x="23.9" y="81.8">0.1uF</text>
<text x="80" y="79.2">3.3V</text>
<text x="80.4" y="81.8">PA9</text>
<text x="160.1" y="80.5">VBS_2</text>
<text x="253.2" y="80.5">PA4</text>
<text x="15.7" y="88.1">PB9</text>
<text x="79.1" y="84.3">PA10</text>
<text x="164.1" y="85.6">SD2</text>
<text x="164.1" y="88.1">SC2</text>
<text x="271.5" y="85.6">10k</text>
<text x="284.2" y="86.9">0.1uF</text>
<text x="15.7" y="90.7">PB8</text>
<text x="88.6" y="91.9">Female_Pin_Headers</text>
<text x="70.9" y="100.8">SD4</text>
<text x="70.9" y="98.3">SC4</text>
<text x="152.4" y="100.8">3.3V</text>
<text x="172.5" y="97">0.1uF</text>
<text x="253.2" y="98.3">PA3</text>
<text x="15.5" y="103.4">SD0</text>
<text x="15.5" y="105.9">SC0</text>
<text x="70.9" y="105.9">SD3</text>
<text x="70.9" y="103.4">SC3</text>
<text x="162.4" y="105.9">IN+_3</text>
<text x="271.5" y="103.4">10k</text>
<text x="284.2" y="104.6">0.1uF</text>
<text x="15.5" y="108.5">SD1</text>
<text x="15.5" y="111">SC1</text>
<text x="70.9" y="108.5">SC2</text>
<text x="70.9" y="111">SD2</text>
<text x="160.1" y="111">VBS_3</text>
<text x="164.1" y="116.1">SD3</text>
<text x="164.1" y="118.6">SC3</text>
<text x="253.2" y="116.1">PA2</text>
<text x="11.5" y="125">VBS_0</text>
<text x="13.1" y="122.4">PB13</text>
<text x="272.8" y="121.2">10k</text>
<text x="284.2" y="122.4">0.1uF</text>
<text x="26.4" y="131.3">JST XH 3 PIN</text>
<text x="152.4" y="131.3">3.3V</text>
<text x="172.5" y="127.5">0.1uF</text>
<text x="13.1" y="137.7">PB14</text>
<text x="50.9" y="136.4">VBS_3</text>
<text x="53.8" y="133.9">PA8</text>
<text x="162.4" y="136.4">IN+_4</text>
<text x="253.2" y="132.6">PA1</text>
<text x="272.8" y="137.7">10k</text>
<text x="11.5" y="140.2">VBS_1</text>
<text x="64.5" y="142.7">JST XH 3 PIN</text>
<text x="160.1" y="141.5">VBS_4</text>
<text x="284.2" y="138.9">0.1uF</text>
<text x="25.1" y="146.6">JST XH 3 PIN</text>
<text x="164.1" y="146.6">SD4</text>
<text x="164.1" y="149.1">SC4</text>
<text x="13.1" y="154.2">PB15</text>
<text x="50.9" y="152.9">VBS_4</text>
<text x="52.5" y="150.4">PA11</text>
<text x="253.2" y="150.4">PA0</text>
<text x="272.8" y="155.4">10k</text>
<text x="11.5" y="156.7">VBS_2</text>
<text x="58.2" y="159.3">JST XH 3 PIN</text>
<text x="151.2" y="160.5">3.3V</text>
<text x="172.5" y="158">0.1uF</text>
<text x="284.2" y="156.7">0.1uF</text>
<text x="25.1" y="163.1">JST XH 3 PIN</text>
<text x="5.4" y="170.7">5V/10A_SMPS_V+</text>
<text x="6" y="178.3">5V/10A_SMPS_V-</text>
<text x="5.4" y="184.7">5V/10A_SMPS_V+</text>
<text x="40.4" y="191">470uF</text>
<text x="54.4" y="191">0.1uF</text>
<text x="81" y="188.5">IN+_0</text>
<text x="81" y="191">IN+_1</text>
<text x="6" y="194.8">5V/10A_SMPS_V-</text>
<text x="81" y="193.5">IN+_2</text>
<text x="81" y="196.1">IN+_3</text>
<text x="81" y="198.6">IN+_4</text>
</g>
<g font-size=".9" fill="#a00000">
<text x="53.6" y="11.5">NS2</text>
<text x="53.6" y="14.1">CK2</text>
<text x="53.6" y="16.6">MIS2</text>
<text x="52.8" y="22">SCL3</text>
<text x="53.6" y="19.2">MOS2</text>
<text x="60.4" y="21.8">BOOT0</text>
<text x="61.9" y="21.9">RESET</text>
<text x="64" y="19.2">SCL2</text>
<text x="53.6" y="29.3">TX6-USB-</text>
<text x="53.6" y="24.4">TX1</text>
<text x="53.6" y="26.7">RX1</text>
<text x="65.2" y="29.3">MOS1</text>
<text x="53.6" y="31.9">RX6-USB+</text>
<text x="65.7" y="31.9">MIS1</text>
<text x="66.5" y="34.4">CK1</text>
<text x="52.6" y="37.1">SDA2</text>
<text x="52.6" y="39.4">SDA3</text>
<text x="57.4" y="36.8">STM32F411</text>
<text x="66.3" y="39.4">RX2</text>
<text x="66.3" y="42">TX2</text>
<text x="66.5" y="36.9">NS1</text>
<text x="52.6" y="44.5">SCL1</text>
<text x="52.6" y="47">SDA1</text>
<text x="57.9" y="46">PWR</text>
<text x="61.2" y="45.7">A0</text>
<text x="64.2" y="46.5">C13</text>
<text x="60.4" y="53.9">DIO</text>
<text x="62.9" y="53.8">CLK</text>
<text x="57.8" y="58.6">3V3</text>
<text x="60.4" y="58.7">A13</text>
<text x="62.9" y="58.7">A14</text>
<text x="65.4" y="58.6">GND</text>
</g>
</svg>
